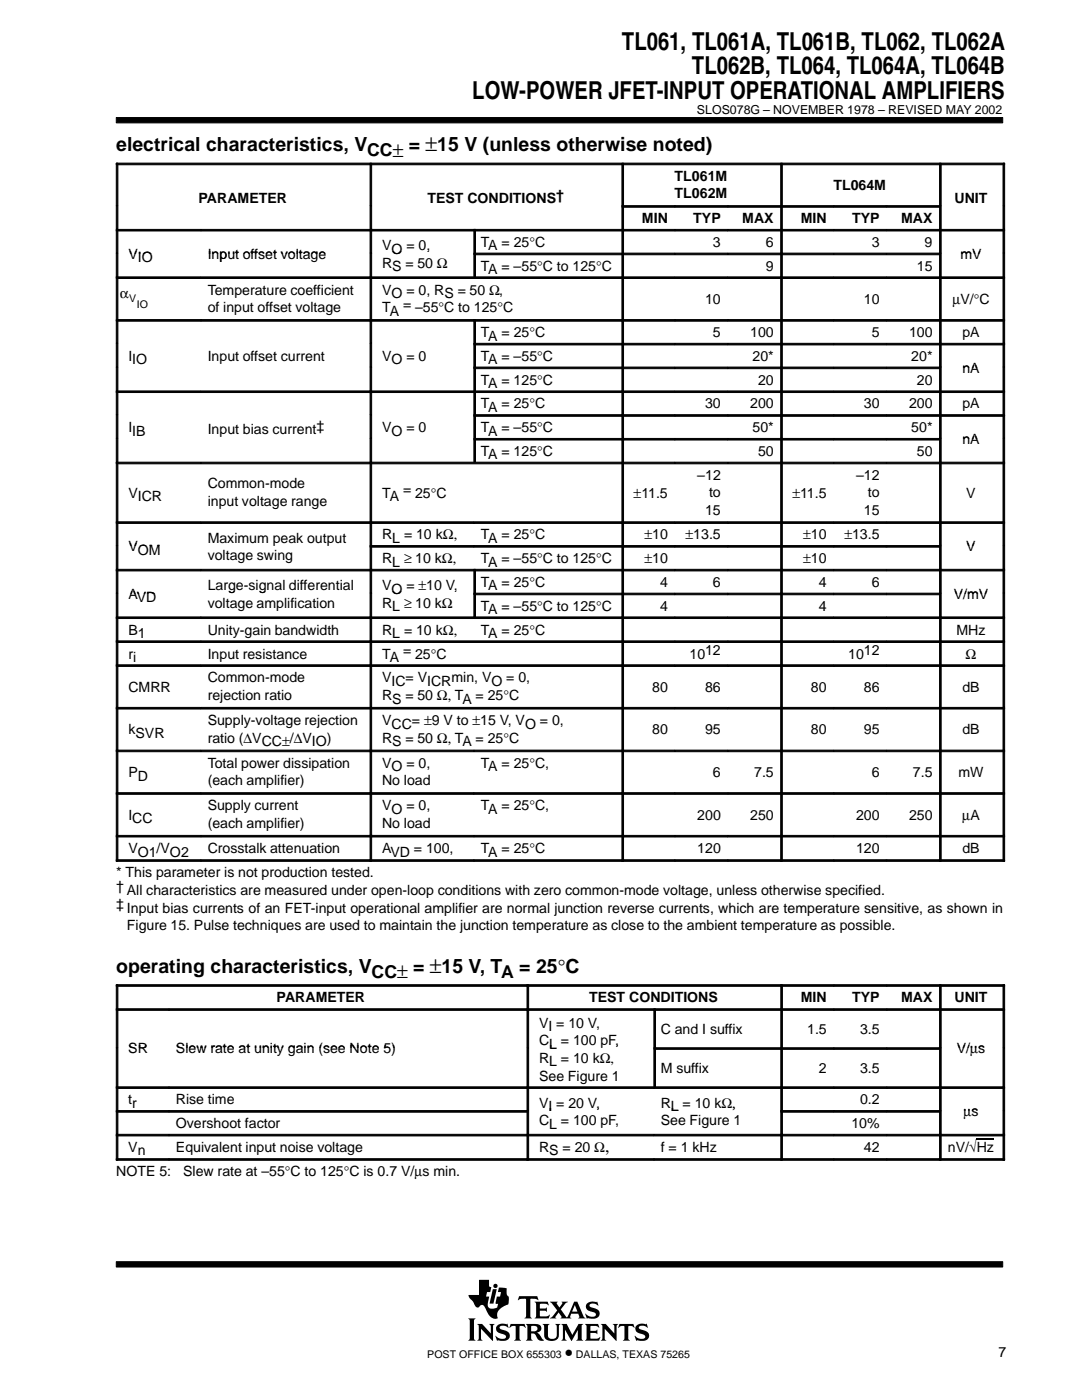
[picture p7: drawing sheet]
<svg xmlns="http://www.w3.org/2000/svg" width="216mm" height="279mm" viewBox="0 0 216 279" stroke-linecap="round" stroke-linejoin="round" font-family="sans-serif">
<g fill="#000" stroke="#000" stroke-width=".2">
<path d="M23.2 23.5h176.9v1h-176.9z" fill-rule="evenodd"/>
<path d="M23.2 251.8h176.9v1.1h-176.9z" fill-rule="evenodd"/>
</g>
<g fill="#000">
<path d="M98.3 257.3h.8l-.6 2.9h-.8z"/>
<path d="M93.4 263.1h1.5l-.3 .4v3.7l.3 .4h-1.5l.3-.4v-3.7z" fill-rule="evenodd"/>
<path d="M95.2 264.2h1l1.7 1.9v-1.5l-.3-.4h1.1l-.3 .4v3l-2.4-2.4v2l.3 .4h-1.1l.3-.6v-2.3z" fill-rule="evenodd"/>
<path d="M95.6 255.4h2v1.3l.4 .2-.2 1h-.6l-.2 .9h.6l-.3 1.2 .1 .7a.9 .9 0 0 0 1.2 .4l.6-.1 .2-.8-.5-.1 .2-1.3h.7l.2-.9h-.7l.3-1 1.5 .2v1.1l.2 .4 .2 .2v.7a.81 .81 0 0 1-.6 1 2.73 2.73 0 0 0-1.7 1.7l.1 .9h-.1a1.81 1.81 0 0 1-2.1-1.5l-.3-.6a.7 .7 0 0 0-.6-.6 .7 .7 0 0 0-.7 .5 1.12 1.12 0 0 1-1.1-1l-.7-.8-.2-.7h2.1z" fill-rule="evenodd"/>
<path d="M99.2 264.6a1.71 1.71 0 0 1 1.7-.4l.2 .1 .1-.1 .3 .8-.6-.3-.8-.1a.41 .41 0 0 0-.4 .5 .41 .41 0 0 0 .5 .3 1.29 1.29 0 0 1 1.5 1.4 1.08 1.08 0 0 1-1.2 .8l-1.1-.1-.2 .1-.4-1 .8 .5 .5 .1 .6-.1 .3-.2a.72 .72 0 0 0-.9-.7 .99 .99 0 0 1-1-.5 .99 .99 0 0 1 .1-1.1z" fill-rule="evenodd"/>
<path d="M101.9 264.2h2.8l.2 .8-.7-.4h-.4l-.1 .2v2.4l.3 .4h-1.4l.3-.4v-2.4l-.1-.2h-.5l-.7 .4z" fill-rule="evenodd"/>
<path d="M103.6 258.7h3.6l.2 .8-.4-.3-1.2 .1v3.5l.3 .3h-1.4l.2-.2 .1-.3v-3.2l-.1-.2h-.8l-.7 .3z" fill-rule="evenodd"/>
<path d="M104.9 264.2h1.9a.9 .9 0 0 1 1 .4 .9 .9 0 0 1 0 1.1l-.7 .2 .5 .4 .9 1.2a1.2 1.2 0 0 1-1.6-1l-.3-.3-.6-.1v1l.3 .5h-1.4l.3-.6v-2.3z" fill-rule="evenodd"/>
<path d="M106.7 259.8h2.6l.1 .7-.5-.3-1.2 .1v.8h1.1l.3-.2v.9l-.4-.2h-1v1l.2 .1h1.2l.5-.3h.1l-.2 .7h-2.8l.3-.5v-2.3z" fill-rule="evenodd"/>
<path d="M108.3 264.2h1.3l-.3 .4v2a.65 .65 0 0 0 .7 .6h.6l.4-.4 .1-2.1-.3-.5h1l-.3 .4v1.8a1.54 1.54 0 0 1-2.4 1l-.5-.7v-2.1z" fill-rule="evenodd"/>
<path d="M112 264.2h1.1l1.1 2.2 1.2-2.2h1l-.3 .4v2.6l.3 .4h-1.4l.3-.4v-1.8l-1.3 2.2-1.3-2.2v1.7l.4 .5h-1.1l.3-.6v-2.3z" fill-rule="evenodd"/>
<path d="M109.7 259.8h1.6l-.2 .3 .5 .8 .6-.8-.1-.3h1.2l-.4 .3-1 1.2 1.2 1.6 1.5-3.1h.6l1.2 2.9 .4 .4-1.4-.1a.22 .22 0 0 0 .2-.1 .22 .22 0 0 0 0-.3l-.2-.4h-1.4l-.2 .7 .2 .2h-2.2l.2-.3-.5-.9-.7 .9 .2 .3h-1.3l.6-.4 .9-1.2z" fill-rule="evenodd"/>
<path d="M117.1 260.2a2.08 2.08 0 0 1 1.9-.3l.2-.2 .1 .9a1.22 1.22 0 0 0-1.7-.1 .82 .82 0 0 0 .9 .6 1.06 1.06 0 0 1 1.2 1.1 1.06 1.06 0 0 1-1.2 1l-1.2-.1-.2 .1-.3-1 .8 .5 .8 .1a.46 .46 0 0 0 .5-.5 .46 .46 0 0 0-.5-.4l-.2-.1a1.11 1.11 0 0 1-1.2-1.5z" fill-rule="evenodd"/>
<path d="M116.7 264.2h2.6l.2 .8-.6-.4-1.1 .1v.9h1.1l.3-.2v.9l-.4-.3h-1v1.1l1.3 .1 .7-.4-.3 .8h-2.8l.3-.4v-2.6z" fill-rule="evenodd"/>
<path d="M119.9 264.2h1l1.7 1.9v-1.5l-.3-.4h1l-.3 .4v3l-2.3-2.4v2l.3 .4h-1.1l.3-.4v-2.6z" fill-rule="evenodd"/>
<path d="M123.6 264.2h2.8l.2 .8-.6-.4h-.5l-.1 .2v2.4l.3 .4h-1.4l.3-.4v-2.4l-.1-.2h-.5l-.7 .4z" fill-rule="evenodd"/>
<path d="M127 264.6a1.74 1.74 0 0 1 1.6-.4l.3 .1 .1-.1 .3 .8h-.1a1.2 1.2 0 0 0-1.7-.1 1.47 1.47 0 0 0 1.3 .7 1.03 1.03 0 0 1 .7 1.2 1.03 1.03 0 0 1-1.2 .8l-1.1-.1-.2 .1-.4-1 .9 .5 .9 .1a.45 .45 0 0 0 .4-.6 .45 .45 0 0 0-.6-.3l-.2-.1a1.11 1.11 0 0 1-1.2-1.4z" fill-rule="evenodd"/>
<circle cx="98.9" cy="256.6" r=".43"/>
</g>
<g fill="#fff">
<path d="M114.7 260.4l.5 1.4h-1z"/>
<path d="M106 264.7l.6-.1a.56 .56 0 0 1 .6 .5 .56 .56 0 0 1-.6 .6h-.6z" fill-rule="evenodd"/>
</g>
<g fill="#000" stroke="#000" stroke-width=".2">
<path d="M23.2 32.6h.3v8.4h-.3z" fill-rule="evenodd"/>
<path d="M23.2 32.6h50.6v.3h-50.6z" fill-rule="evenodd"/>
<path d="M73.8 32.6h.4v8.4h-.4z" fill-rule="evenodd"/>
<path d="M73.8 32.6h50.3v.3h-50.3z" fill-rule="evenodd"/>
<path d="M124.1 32.6h.3v8.4h-.3z" fill-rule="evenodd"/>
<path d="M124.1 32.6h31.7v.3h-31.7z" fill-rule="evenodd"/>
<path d="M155.8 32.6h.3v8.4h-.3z" fill-rule="evenodd"/>
<path d="M155.8 32.6h31.7v.3h-31.7z" fill-rule="evenodd"/>
<path d="M187.5 32.6h.3v8.4h-.3z" fill-rule="evenodd"/>
<path d="M187.5 32.6h13v.3h-13z" fill-rule="evenodd"/>
<path d="M200.1 32.6h.4v8.4h-.4z" fill-rule="evenodd"/>
<path d="M23.2 41h.3v4.8h-.3z" fill-rule="evenodd"/>
<path d="M23.2 45.8h.3v4.7h-.3z" fill-rule="evenodd"/>
<path d="M23.2 45.8h16.9v.3h-16.9z" fill-rule="evenodd"/>
<path d="M23.2 50.5h.3v4.7h-.3z" fill-rule="evenodd"/>
<path d="M23.2 55.3h.3v8.5h-.3z" fill-rule="evenodd"/>
<path d="M23.2 55.3h16.9v.3h-16.9z" fill-rule="evenodd"/>
<path d="M40.1 45.8h33.7v.3h-33.7z" fill-rule="evenodd"/>
<path d="M40.1 55.3h33.7v.3h-33.7z" fill-rule="evenodd"/>
<path d="M73.8 41h.4v4.8h-.4z" fill-rule="evenodd"/>
<path d="M73.8 45.8h.4v4.7h-.4z" fill-rule="evenodd"/>
<path d="M73.8 45.8h20.7v.3h-20.7z" fill-rule="evenodd"/>
<path d="M73.8 50.5h.4v4.7h-.4z" fill-rule="evenodd"/>
<path d="M73.8 55.3h.4v8.5h-.4z" fill-rule="evenodd"/>
<path d="M73.8 55.3h50.3v.3h-50.3z" fill-rule="evenodd"/>
<path d="M94.6 45.8h.3v4.7h-.3z" fill-rule="evenodd"/>
<path d="M94.6 45.8h29.5v.3h-29.5z" fill-rule="evenodd"/>
<path d="M94.6 50.5h.3v4.7h-.3z" fill-rule="evenodd"/>
<path d="M94.6 50.5h29.5v.3h-29.5z" fill-rule="evenodd"/>
<path d="M124.1 41h.3v4.8h-.3z" fill-rule="evenodd"/>
<path d="M124.1 41h10.5v.4h-10.5z" fill-rule="evenodd"/>
<path d="M124.1 45.8h.3v4.7h-.3z" fill-rule="evenodd"/>
<path d="M124.1 45.8h10.5v.3h-10.5z" fill-rule="evenodd"/>
<path d="M124.1 50.5h.3v4.7h-.3z" fill-rule="evenodd"/>
<path d="M124.1 50.5h10.5v.3h-10.5z" fill-rule="evenodd"/>
<path d="M124.1 55.3h.3v8.5h-.3z" fill-rule="evenodd"/>
<path d="M124.1 55.3h10.5v.3h-10.5z" fill-rule="evenodd"/>
<path d="M134.7 41h10.5v.4h-10.5z" fill-rule="evenodd"/>
<path d="M134.7 45.8h10.5v.3h-10.5z" fill-rule="evenodd"/>
<path d="M134.7 50.5h10.5v.3h-10.5z" fill-rule="evenodd"/>
<path d="M134.7 55.3h10.5v.3h-10.5z" fill-rule="evenodd"/>
<path d="M145.2 41h10.6v.4h-10.6z" fill-rule="evenodd"/>
<path d="M145.2 45.8h10.6v.3h-10.6z" fill-rule="evenodd"/>
<path d="M145.2 50.5h10.6v.3h-10.6z" fill-rule="evenodd"/>
<path d="M145.2 55.3h10.6v.3h-10.6z" fill-rule="evenodd"/>
<path d="M155.8 41h.3v4.8h-.3z" fill-rule="evenodd"/>
<path d="M155.8 41h10.5v.4h-10.5z" fill-rule="evenodd"/>
<path d="M155.8 45.8h.3v4.7h-.3z" fill-rule="evenodd"/>
<path d="M155.8 45.8h10.5v.3h-10.5z" fill-rule="evenodd"/>
<path d="M155.8 50.5h.3v4.7h-.3z" fill-rule="evenodd"/>
<path d="M155.8 50.5h10.5v.3h-10.5z" fill-rule="evenodd"/>
<path d="M155.8 55.3h.3v8.5h-.3z" fill-rule="evenodd"/>
<path d="M155.8 55.3h10.5v.3h-10.5z" fill-rule="evenodd"/>
<path d="M166.3 41h10.6v.4h-10.6z" fill-rule="evenodd"/>
<path d="M166.3 45.8h10.6v.3h-10.6z" fill-rule="evenodd"/>
<path d="M166.3 50.5h10.6v.3h-10.6z" fill-rule="evenodd"/>
<path d="M166.3 55.3h10.6v.3h-10.6z" fill-rule="evenodd"/>
<path d="M176.9 41h10.6v.4h-10.6z" fill-rule="evenodd"/>
<path d="M176.9 45.8h10.6v.3h-10.6z" fill-rule="evenodd"/>
<path d="M176.9 50.5h10.6v.3h-10.6z" fill-rule="evenodd"/>
<path d="M176.9 55.3h10.6v.3h-10.6z" fill-rule="evenodd"/>
<path d="M187.5 41h.3v4.8h-.3z" fill-rule="evenodd"/>
<path d="M187.5 45.8h.3v4.7h-.3z" fill-rule="evenodd"/>
<path d="M187.5 45.8h13v.3h-13z" fill-rule="evenodd"/>
<path d="M187.5 50.5h.3v4.7h-.3z" fill-rule="evenodd"/>
<path d="M187.5 55.3h.3v8.5h-.3z" fill-rule="evenodd"/>
<path d="M187.5 55.3h13v.3h-13z" fill-rule="evenodd"/>
<path d="M200.1 41h.4v4.8h-.4z" fill-rule="evenodd"/>
<path d="M200.1 45.8h.4v4.7h-.4z" fill-rule="evenodd"/>
<path d="M200.1 50.5h.4v4.7h-.4z" fill-rule="evenodd"/>
<path d="M200.1 55.3h.4v8.5h-.4z" fill-rule="evenodd"/>
<path d="M23.2 63.8h.3v4.7h-.3z" fill-rule="evenodd"/>
<path d="M23.2 63.8h16.9v.3h-16.9z" fill-rule="evenodd"/>
<path d="M23.2 68.5h.3v4.7h-.3z" fill-rule="evenodd"/>
<path d="M23.2 73.3h.3v4.7h-.3z" fill-rule="evenodd"/>
<path d="M23.2 78h.3v4.7h-.3z" fill-rule="evenodd"/>
<path d="M23.2 78h16.9v.3h-16.9z" fill-rule="evenodd"/>
<path d="M40.1 63.8h33.7v.3h-33.7z" fill-rule="evenodd"/>
<path d="M40.1 78h33.7v.3h-33.7z" fill-rule="evenodd"/>
<path d="M73.8 63.8h.4v4.7h-.4z" fill-rule="evenodd"/>
<path d="M73.8 63.8h20.7v.3h-20.7z" fill-rule="evenodd"/>
<path d="M73.8 68.5h.4v4.7h-.4z" fill-rule="evenodd"/>
<path d="M73.8 73.3h.4v4.7h-.4z" fill-rule="evenodd"/>
<path d="M73.8 78h.4v4.7h-.4z" fill-rule="evenodd"/>
<path d="M73.8 78h20.7v.3h-20.7z" fill-rule="evenodd"/>
<path d="M94.6 63.8h.3v4.7h-.3z" fill-rule="evenodd"/>
<path d="M94.6 63.8h29.5v.3h-29.5z" fill-rule="evenodd"/>
<path d="M94.6 68.5h.3v4.7h-.3z" fill-rule="evenodd"/>
<path d="M94.6 68.5h29.5v.3h-29.5z" fill-rule="evenodd"/>
<path d="M94.6 73.3h.3v4.7h-.3z" fill-rule="evenodd"/>
<path d="M94.6 73.3h29.5v.3h-29.5z" fill-rule="evenodd"/>
<path d="M94.6 78h.3v4.7h-.3z" fill-rule="evenodd"/>
<path d="M94.6 78h29.5v.3h-29.5z" fill-rule="evenodd"/>
<path d="M124.1 63.8h.3v4.7h-.3z" fill-rule="evenodd"/>
<path d="M124.1 63.8h10.5v.3h-10.5z" fill-rule="evenodd"/>
<path d="M124.1 68.5h.3v4.7h-.3z" fill-rule="evenodd"/>
<path d="M124.1 68.5h10.5v.3h-10.5z" fill-rule="evenodd"/>
<path d="M124.1 73.3h.3v4.7h-.3z" fill-rule="evenodd"/>
<path d="M124.1 73.3h10.5v.3h-10.5z" fill-rule="evenodd"/>
<path d="M124.1 78h.3v4.7h-.3z" fill-rule="evenodd"/>
<path d="M124.1 78h10.5v.3h-10.5z" fill-rule="evenodd"/>
<path d="M134.7 63.8h10.5v.3h-10.5z" fill-rule="evenodd"/>
<path d="M134.7 68.5h10.5v.3h-10.5z" fill-rule="evenodd"/>
<path d="M134.7 73.3h10.5v.3h-10.5z" fill-rule="evenodd"/>
<path d="M134.7 78h10.5v.3h-10.5z" fill-rule="evenodd"/>
<path d="M145.2 63.8h10.6v.3h-10.6z" fill-rule="evenodd"/>
<path d="M145.2 68.5h10.6v.3h-10.6z" fill-rule="evenodd"/>
<path d="M145.2 73.3h10.6v.3h-10.6z" fill-rule="evenodd"/>
<path d="M145.2 78h10.6v.3h-10.6z" fill-rule="evenodd"/>
<path d="M155.8 63.8h.3v4.7h-.3z" fill-rule="evenodd"/>
<path d="M155.8 63.8h10.5v.3h-10.5z" fill-rule="evenodd"/>
<path d="M155.8 68.5h.3v4.7h-.3z" fill-rule="evenodd"/>
<path d="M155.8 68.5h10.5v.3h-10.5z" fill-rule="evenodd"/>
<path d="M155.8 73.3h.3v4.7h-.3z" fill-rule="evenodd"/>
<path d="M155.8 73.3h10.5v.3h-10.5z" fill-rule="evenodd"/>
<path d="M155.8 78h.3v4.7h-.3z" fill-rule="evenodd"/>
<path d="M155.8 78h10.5v.3h-10.5z" fill-rule="evenodd"/>
<path d="M166.3 63.8h10.6v.3h-10.6z" fill-rule="evenodd"/>
<path d="M166.3 68.5h10.6v.3h-10.6z" fill-rule="evenodd"/>
<path d="M166.3 73.3h10.6v.3h-10.6z" fill-rule="evenodd"/>
<path d="M166.3 78h10.6v.3h-10.6z" fill-rule="evenodd"/>
<path d="M176.9 63.8h10.6v.3h-10.6z" fill-rule="evenodd"/>
<path d="M176.9 68.5h10.6v.3h-10.6z" fill-rule="evenodd"/>
<path d="M176.9 73.3h10.6v.3h-10.6z" fill-rule="evenodd"/>
<path d="M176.9 78h10.6v.3h-10.6z" fill-rule="evenodd"/>
<path d="M187.5 63.8h.3v4.7h-.3z" fill-rule="evenodd"/>
<path d="M187.5 63.8h13v.3h-13z" fill-rule="evenodd"/>
<path d="M187.5 68.5h.3v4.7h-.3z" fill-rule="evenodd"/>
<path d="M187.5 68.5h13v.3h-13z" fill-rule="evenodd"/>
<path d="M187.5 73.3h.3v4.7h-.3z" fill-rule="evenodd"/>
<path d="M187.5 78h.3v4.7h-.3z" fill-rule="evenodd"/>
<path d="M187.5 78h13v.3h-13z" fill-rule="evenodd"/>
<path d="M200.1 63.8h.4v4.7h-.4z" fill-rule="evenodd"/>
<path d="M200.1 68.5h.4v4.7h-.4z" fill-rule="evenodd"/>
<path d="M200.1 73.3h.4v4.7h-.4z" fill-rule="evenodd"/>
<path d="M200.1 78h.4v4.7h-.4z" fill-rule="evenodd"/>
<path d="M23.2 82.8h.3v4.7h-.3z" fill-rule="evenodd"/>
<path d="M23.2 87.5h.3v4.7h-.3z" fill-rule="evenodd"/>
<path d="M23.2 92.2h.3v11.9h-.3z" fill-rule="evenodd"/>
<path d="M23.2 92.2h16.9v.4h-16.9z" fill-rule="evenodd"/>
<path d="M40.1 92.2h33.7v.4h-33.7z" fill-rule="evenodd"/>
<path d="M73.8 82.8h.4v4.7h-.4z" fill-rule="evenodd"/>
<path d="M73.8 87.5h.4v4.7h-.4z" fill-rule="evenodd"/>
<path d="M73.8 92.2h.4v11.9h-.4z" fill-rule="evenodd"/>
<path d="M73.8 92.2h50.3v.4h-50.3z" fill-rule="evenodd"/>
<path d="M94.6 82.8h.3v4.7h-.3z" fill-rule="evenodd"/>
<path d="M94.6 82.8h29.5v.3h-29.5z" fill-rule="evenodd"/>
<path d="M94.6 87.5h.3v4.7h-.3z" fill-rule="evenodd"/>
<path d="M94.6 87.5h29.5v.3h-29.5z" fill-rule="evenodd"/>
<path d="M124.1 82.8h.3v4.7h-.3z" fill-rule="evenodd"/>
<path d="M124.1 82.8h10.5v.3h-10.5z" fill-rule="evenodd"/>
<path d="M124.1 87.5h.3v4.7h-.3z" fill-rule="evenodd"/>
<path d="M124.1 87.5h10.5v.3h-10.5z" fill-rule="evenodd"/>
<path d="M124.1 92.2h.3v11.9h-.3z" fill-rule="evenodd"/>
<path d="M124.1 92.2h10.5v.4h-10.5z" fill-rule="evenodd"/>
<path d="M134.7 82.8h10.5v.3h-10.5z" fill-rule="evenodd"/>
<path d="M134.7 87.5h10.5v.3h-10.5z" fill-rule="evenodd"/>
<path d="M134.7 92.2h10.5v.4h-10.5z" fill-rule="evenodd"/>
<path d="M145.2 82.8h10.6v.3h-10.6z" fill-rule="evenodd"/>
<path d="M145.2 87.5h10.6v.3h-10.6z" fill-rule="evenodd"/>
<path d="M145.2 92.2h10.6v.4h-10.6z" fill-rule="evenodd"/>
<path d="M155.8 82.8h.3v4.7h-.3z" fill-rule="evenodd"/>
<path d="M155.8 82.8h10.5v.3h-10.5z" fill-rule="evenodd"/>
<path d="M155.8 87.5h.3v4.7h-.3z" fill-rule="evenodd"/>
<path d="M155.8 87.5h10.5v.3h-10.5z" fill-rule="evenodd"/>
<path d="M155.8 92.2h.3v11.9h-.3z" fill-rule="evenodd"/>
<path d="M155.8 92.2h10.5v.4h-10.5z" fill-rule="evenodd"/>
<path d="M166.3 82.8h10.6v.3h-10.6z" fill-rule="evenodd"/>
<path d="M166.3 87.5h10.6v.3h-10.6z" fill-rule="evenodd"/>
<path d="M166.3 92.2h10.6v.4h-10.6z" fill-rule="evenodd"/>
<path d="M176.9 82.8h10.6v.3h-10.6z" fill-rule="evenodd"/>
<path d="M176.9 87.5h10.6v.3h-10.6z" fill-rule="evenodd"/>
<path d="M176.9 92.2h10.6v.4h-10.6z" fill-rule="evenodd"/>
<path d="M187.5 82.8h.3v4.7h-.3z" fill-rule="evenodd"/>
<path d="M187.5 82.8h13v.3h-13z" fill-rule="evenodd"/>
<path d="M187.5 87.5h.3v4.7h-.3z" fill-rule="evenodd"/>
<path d="M187.5 92.2h.3v11.9h-.3z" fill-rule="evenodd"/>
<path d="M187.5 92.2h13v.4h-13z" fill-rule="evenodd"/>
<path d="M200.1 82.8h.4v4.7h-.4z" fill-rule="evenodd"/>
<path d="M200.1 87.5h.4v4.7h-.4z" fill-rule="evenodd"/>
<path d="M200.1 92.2h.4v11.9h-.4z" fill-rule="evenodd"/>
<path d="M23.2 104.1h.3v4.8h-.3z" fill-rule="evenodd"/>
<path d="M23.2 104.1h16.9v.4h-16.9z" fill-rule="evenodd"/>
<path d="M23.2 108.9h.3v4.7h-.3z" fill-rule="evenodd"/>
<path d="M23.2 113.6h.3v4.8h-.3z" fill-rule="evenodd"/>
<path d="M23.2 113.6h16.9v.3h-16.9z" fill-rule="evenodd"/>
<path d="M23.2 118.4h.3v4.7h-.3z" fill-rule="evenodd"/>
<path d="M40.1 104.1h33.7v.4h-33.7z" fill-rule="evenodd"/>
<path d="M40.1 113.6h33.7v.3h-33.7z" fill-rule="evenodd"/>
<path d="M73.8 104.1h.4v4.8h-.4z" fill-rule="evenodd"/>
<path d="M73.8 104.1h20.7v.4h-20.7z" fill-rule="evenodd"/>
<path d="M73.8 108.9h.4v4.7h-.4z" fill-rule="evenodd"/>
<path d="M73.8 108.9h20.7v.3h-20.7z" fill-rule="evenodd"/>
<path d="M73.8 113.6h.4v4.8h-.4z" fill-rule="evenodd"/>
<path d="M73.8 113.6h20.7v.3h-20.7z" fill-rule="evenodd"/>
<path d="M73.8 118.4h.4v4.7h-.4z" fill-rule="evenodd"/>
<path d="M94.6 104.1h29.5v.4h-29.5z" fill-rule="evenodd"/>
<path d="M94.6 108.9h29.5v.3h-29.5z" fill-rule="evenodd"/>
<path d="M94.6 113.6h.3v4.8h-.3z" fill-rule="evenodd"/>
<path d="M94.6 113.6h29.5v.3h-29.5z" fill-rule="evenodd"/>
<path d="M94.6 118.4h.3v4.7h-.3z" fill-rule="evenodd"/>
<path d="M94.6 118.4h29.5v.3h-29.5z" fill-rule="evenodd"/>
<path d="M124.1 104.1h.3v4.8h-.3z" fill-rule="evenodd"/>
<path d="M124.1 104.1h10.5v.4h-10.5z" fill-rule="evenodd"/>
<path d="M124.1 108.9h.3v4.7h-.3z" fill-rule="evenodd"/>
<path d="M124.1 108.9h10.5v.3h-10.5z" fill-rule="evenodd"/>
<path d="M124.1 113.6h.3v4.8h-.3z" fill-rule="evenodd"/>
<path d="M124.1 113.6h10.5v.3h-10.5z" fill-rule="evenodd"/>
<path d="M124.1 118.4h.3v4.7h-.3z" fill-rule="evenodd"/>
<path d="M124.1 118.4h10.5v.3h-10.5z" fill-rule="evenodd"/>
<path d="M134.7 104.1h10.5v.4h-10.5z" fill-rule="evenodd"/>
<path d="M134.7 108.9h10.5v.3h-10.5z" fill-rule="evenodd"/>
<path d="M134.7 113.6h10.5v.3h-10.5z" fill-rule="evenodd"/>
<path d="M134.7 118.4h10.5v.3h-10.5z" fill-rule="evenodd"/>
<path d="M145.2 104.1h10.6v.4h-10.6z" fill-rule="evenodd"/>
<path d="M145.2 108.9h10.6v.3h-10.6z" fill-rule="evenodd"/>
<path d="M145.2 113.6h10.6v.3h-10.6z" fill-rule="evenodd"/>
<path d="M145.2 118.4h10.6v.3h-10.6z" fill-rule="evenodd"/>
<path d="M155.8 104.1h.3v4.8h-.3z" fill-rule="evenodd"/>
<path d="M155.8 104.1h10.5v.4h-10.5z" fill-rule="evenodd"/>
<path d="M155.8 108.9h.3v4.7h-.3z" fill-rule="evenodd"/>
<path d="M155.8 108.9h10.5v.3h-10.5z" fill-rule="evenodd"/>
<path d="M155.8 113.6h.3v4.8h-.3z" fill-rule="evenodd"/>
<path d="M155.8 113.6h10.5v.3h-10.5z" fill-rule="evenodd"/>
<path d="M155.8 118.4h.3v4.7h-.3z" fill-rule="evenodd"/>
<path d="M155.8 118.4h10.5v.3h-10.5z" fill-rule="evenodd"/>
<path d="M166.3 104.1h10.6v.4h-10.6z" fill-rule="evenodd"/>
<path d="M166.3 108.9h10.6v.3h-10.6z" fill-rule="evenodd"/>
<path d="M166.3 113.6h10.6v.3h-10.6z" fill-rule="evenodd"/>
<path d="M166.3 118.4h10.6v.3h-10.6z" fill-rule="evenodd"/>
<path d="M176.9 104.1h10.6v.4h-10.6z" fill-rule="evenodd"/>
<path d="M176.9 108.9h10.6v.3h-10.6z" fill-rule="evenodd"/>
<path d="M176.9 113.6h10.6v.3h-10.6z" fill-rule="evenodd"/>
<path d="M176.9 118.4h10.6v.3h-10.6z" fill-rule="evenodd"/>
<path d="M187.5 104.1h.3v4.8h-.3z" fill-rule="evenodd"/>
<path d="M187.5 104.1h13v.4h-13z" fill-rule="evenodd"/>
<path d="M187.5 108.9h.3v4.7h-.3z" fill-rule="evenodd"/>
<path d="M187.5 113.6h.3v4.8h-.3z" fill-rule="evenodd"/>
<path d="M187.5 113.6h13v.3h-13z" fill-rule="evenodd"/>
<path d="M187.5 118.4h.3v4.7h-.3z" fill-rule="evenodd"/>
<path d="M200.1 104.1h.4v4.8h-.4z" fill-rule="evenodd"/>
<path d="M200.1 108.9h.4v4.7h-.4z" fill-rule="evenodd"/>
<path d="M200.1 113.6h.4v4.8h-.4z" fill-rule="evenodd"/>
<path d="M200.1 118.4h.4v4.7h-.4z" fill-rule="evenodd"/>
<path d="M23.2 123.1h.3v4.8h-.3z" fill-rule="evenodd"/>
<path d="M23.2 123.1h16.9v.3h-16.9z" fill-rule="evenodd"/>
<path d="M23.2 127.9h.3v4.8h-.3z" fill-rule="evenodd"/>
<path d="M23.2 127.9h16.9v.3h-16.9z" fill-rule="evenodd"/>
<path d="M23.2 132.7h.3v8.5h-.3z" fill-rule="evenodd"/>
<path d="M23.2 132.7h16.9v.3h-16.9z" fill-rule="evenodd"/>
<path d="M40.1 123.1h33.7v.3h-33.7z" fill-rule="evenodd"/>
<path d="M40.1 127.9h33.7v.3h-33.7z" fill-rule="evenodd"/>
<path d="M40.1 132.7h33.7v.3h-33.7z" fill-rule="evenodd"/>
<path d="M73.8 123.1h.4v4.8h-.4z" fill-rule="evenodd"/>
<path d="M73.8 123.1h20.7v.3h-20.7z" fill-rule="evenodd"/>
<path d="M73.8 127.9h.4v4.8h-.4z" fill-rule="evenodd"/>
<path d="M73.8 127.9h50.3v.3h-50.3z" fill-rule="evenodd"/>
<path d="M73.8 132.7h.4v8.5h-.4z" fill-rule="evenodd"/>
<path d="M73.8 132.7h50.3v.3h-50.3z" fill-rule="evenodd"/>
<path d="M94.6 123.1h29.5v.3h-29.5z" fill-rule="evenodd"/>
<path d="M124.1 123.1h.3v4.8h-.3z" fill-rule="evenodd"/>
<path d="M124.1 123.1h10.5v.3h-10.5z" fill-rule="evenodd"/>
<path d="M124.1 127.9h.3v4.8h-.3z" fill-rule="evenodd"/>
<path d="M124.1 127.9h10.5v.3h-10.5z" fill-rule="evenodd"/>
<path d="M124.1 132.7h.3v8.5h-.3z" fill-rule="evenodd"/>
<path d="M124.1 132.7h10.5v.3h-10.5z" fill-rule="evenodd"/>
<path d="M134.7 123.1h10.5v.3h-10.5z" fill-rule="evenodd"/>
<path d="M134.7 127.9h10.5v.3h-10.5z" fill-rule="evenodd"/>
<path d="M134.7 132.7h10.5v.3h-10.5z" fill-rule="evenodd"/>
<path d="M145.2 123.1h10.6v.3h-10.6z" fill-rule="evenodd"/>
<path d="M145.2 127.9h10.6v.3h-10.6z" fill-rule="evenodd"/>
<path d="M145.2 132.7h10.6v.3h-10.6z" fill-rule="evenodd"/>
<path d="M155.8 123.1h.3v4.8h-.3z" fill-rule="evenodd"/>
<path d="M155.8 123.1h10.5v.3h-10.5z" fill-rule="evenodd"/>
<path d="M155.8 127.9h.3v4.8h-.3z" fill-rule="evenodd"/>
<path d="M155.8 127.9h10.5v.3h-10.5z" fill-rule="evenodd"/>
<path d="M155.8 132.7h.3v8.5h-.3z" fill-rule="evenodd"/>
<path d="M155.8 132.7h10.5v.3h-10.5z" fill-rule="evenodd"/>
<path d="M166.3 123.1h10.6v.3h-10.6z" fill-rule="evenodd"/>
<path d="M166.3 127.9h10.6v.3h-10.6z" fill-rule="evenodd"/>
<path d="M166.3 132.7h10.6v.3h-10.6z" fill-rule="evenodd"/>
<path d="M176.9 123.1h10.6v.3h-10.6z" fill-rule="evenodd"/>
<path d="M176.9 127.9h10.6v.3h-10.6z" fill-rule="evenodd"/>
<path d="M176.9 132.7h10.6v.3h-10.6z" fill-rule="evenodd"/>
<path d="M187.5 123.1h.3v4.8h-.3z" fill-rule="evenodd"/>
<path d="M187.5 123.1h13v.3h-13z" fill-rule="evenodd"/>
<path d="M187.5 127.9h.3v4.8h-.3z" fill-rule="evenodd"/>
<path d="M187.5 127.9h13v.3h-13z" fill-rule="evenodd"/>
<path d="M187.5 132.7h.3v8.5h-.3z" fill-rule="evenodd"/>
<path d="M187.5 132.7h13v.3h-13z" fill-rule="evenodd"/>
<path d="M200.1 123.1h.4v4.8h-.4z" fill-rule="evenodd"/>
<path d="M200.1 127.9h.4v4.8h-.4z" fill-rule="evenodd"/>
<path d="M200.1 132.7h.4v8.5h-.4z" fill-rule="evenodd"/>
<path d="M23.2 141.2h.3v8.5h-.3z" fill-rule="evenodd"/>
<path d="M23.2 141.2h16.9v.3h-16.9z" fill-rule="evenodd"/>
<path d="M23.2 149.7h.3v8.5h-.3z" fill-rule="evenodd"/>
<path d="M23.2 149.7h16.9v.3h-16.9z" fill-rule="evenodd"/>
<path d="M23.2 158.2h.3v8.5h-.3z" fill-rule="evenodd"/>
<path d="M23.2 158.2h16.9v.3h-16.9z" fill-rule="evenodd"/>
<path d="M40.1 141.2h33.7v.3h-33.7z" fill-rule="evenodd"/>
<path d="M40.1 149.7h33.7v.3h-33.7z" fill-rule="evenodd"/>
<path d="M40.1 158.2h33.7v.3h-33.7z" fill-rule="evenodd"/>
<path d="M73.8 141.2h.4v8.5h-.4z" fill-rule="evenodd"/>
<path d="M73.8 141.2h50.3v.3h-50.3z" fill-rule="evenodd"/>
<path d="M73.8 149.7h.4v8.5h-.4z" fill-rule="evenodd"/>
<path d="M73.8 149.7h20.7v.3h-20.7z" fill-rule="evenodd"/>
<path d="M73.8 158.2h.4v8.5h-.4z" fill-rule="evenodd"/>
<path d="M73.8 158.2h20.7v.3h-20.7z" fill-rule="evenodd"/>
<path d="M94.6 149.7h29.5v.3h-29.5z" fill-rule="evenodd"/>
<path d="M94.6 158.2h29.5v.3h-29.5z" fill-rule="evenodd"/>
<path d="M124.1 141.2h.3v8.5h-.3z" fill-rule="evenodd"/>
<path d="M124.1 141.2h10.5v.3h-10.5z" fill-rule="evenodd"/>
<path d="M124.1 149.7h.3v8.5h-.3z" fill-rule="evenodd"/>
<path d="M124.1 149.7h10.5v.3h-10.5z" fill-rule="evenodd"/>
<path d="M124.1 158.2h.3v8.5h-.3z" fill-rule="evenodd"/>
<path d="M124.1 158.2h10.5v.3h-10.5z" fill-rule="evenodd"/>
<path d="M134.7 141.2h10.5v.3h-10.5z" fill-rule="evenodd"/>
<path d="M134.7 149.7h10.5v.3h-10.5z" fill-rule="evenodd"/>
<path d="M134.7 158.2h10.5v.3h-10.5z" fill-rule="evenodd"/>
<path d="M145.2 141.2h10.6v.3h-10.6z" fill-rule="evenodd"/>
<path d="M145.2 149.7h10.6v.3h-10.6z" fill-rule="evenodd"/>
<path d="M145.2 158.2h10.6v.3h-10.6z" fill-rule="evenodd"/>
<path d="M155.8 141.2h.3v8.5h-.3z" fill-rule="evenodd"/>
<path d="M155.8 141.2h10.5v.3h-10.5z" fill-rule="evenodd"/>
<path d="M155.8 149.7h.3v8.5h-.3z" fill-rule="evenodd"/>
<path d="M155.8 149.7h10.5v.3h-10.5z" fill-rule="evenodd"/>
<path d="M155.8 158.2h.3v8.5h-.3z" fill-rule="evenodd"/>
<path d="M155.8 158.2h10.5v.3h-10.5z" fill-rule="evenodd"/>
<path d="M166.3 141.2h10.6v.3h-10.6z" fill-rule="evenodd"/>
<path d="M166.3 149.7h10.6v.3h-10.6z" fill-rule="evenodd"/>
<path d="M166.3 158.2h10.6v.3h-10.6z" fill-rule="evenodd"/>
<path d="M176.9 141.2h10.6v.3h-10.6z" fill-rule="evenodd"/>
<path d="M176.9 149.7h10.6v.3h-10.6z" fill-rule="evenodd"/>
<path d="M176.9 158.2h10.6v.3h-10.6z" fill-rule="evenodd"/>
<path d="M187.5 141.2h.3v8.5h-.3z" fill-rule="evenodd"/>
<path d="M187.5 141.2h13v.3h-13z" fill-rule="evenodd"/>
<path d="M187.5 149.7h.3v8.5h-.3z" fill-rule="evenodd"/>
<path d="M187.5 149.7h13v.3h-13z" fill-rule="evenodd"/>
<path d="M187.5 158.2h.3v8.5h-.3z" fill-rule="evenodd"/>
<path d="M187.5 158.2h13v.3h-13z" fill-rule="evenodd"/>
<path d="M200.1 141.2h.4v8.5h-.4z" fill-rule="evenodd"/>
<path d="M200.1 149.7h.4v8.5h-.4z" fill-rule="evenodd"/>
<path d="M200.1 158.2h.4v8.5h-.4z" fill-rule="evenodd"/>
<path d="M23.2 166.7h.3v5.2h-.3z" fill-rule="evenodd"/>
<path d="M23.2 166.7h16.9v.3h-16.9z" fill-rule="evenodd"/>
<path d="M23.2 171.6h16.9v.3h-16.9z" fill-rule="evenodd"/>
<path d="M40.1 166.7h33.7v.3h-33.7z" fill-rule="evenodd"/>
<path d="M40.1 171.6h33.7v.3h-33.7z" fill-rule="evenodd"/>
<path d="M73.8 166.7h.4v5.2h-.4z" fill-rule="evenodd"/>
<path d="M73.8 166.7h20.7v.3h-20.7z" fill-rule="evenodd"/>
<path d="M73.8 171.6h20.7v.3h-20.7z" fill-rule="evenodd"/>
<path d="M94.6 166.7h29.5v.3h-29.5z" fill-rule="evenodd"/>
<path d="M94.6 171.6h29.5v.3h-29.5z" fill-rule="evenodd"/>
<path d="M124.1 166.7h.3v5.2h-.3z" fill-rule="evenodd"/>
<path d="M124.1 166.7h10.5v.3h-10.5z" fill-rule="evenodd"/>
<path d="M124.1 171.6h10.5v.3h-10.5z" fill-rule="evenodd"/>
<path d="M134.7 166.7h10.5v.3h-10.5z" fill-rule="evenodd"/>
<path d="M134.7 171.6h10.5v.3h-10.5z" fill-rule="evenodd"/>
<path d="M145.2 166.7h10.6v.3h-10.6z" fill-rule="evenodd"/>
<path d="M145.2 171.6h10.6v.3h-10.6z" fill-rule="evenodd"/>
<path d="M155.8 166.7h.3v5.2h-.3z" fill-rule="evenodd"/>
<path d="M155.8 166.7h10.5v.3h-10.5z" fill-rule="evenodd"/>
<path d="M155.8 171.6h10.5v.3h-10.5z" fill-rule="evenodd"/>
<path d="M166.3 166.7h10.6v.3h-10.6z" fill-rule="evenodd"/>
<path d="M166.3 171.6h10.6v.3h-10.6z" fill-rule="evenodd"/>
<path d="M176.9 166.7h10.6v.3h-10.6z" fill-rule="evenodd"/>
<path d="M176.9 171.6h10.6v.3h-10.6z" fill-rule="evenodd"/>
<path d="M187.5 166.7h.3v5.2h-.3z" fill-rule="evenodd"/>
<path d="M187.5 166.7h13v.3h-13z" fill-rule="evenodd"/>
<path d="M187.5 171.6h13v.3h-13z" fill-rule="evenodd"/>
<path d="M200.1 166.7h.4v5.2h-.4z" fill-rule="evenodd"/>
<path d="M23.2 196.5h.3v4.8h-.3z" fill-rule="evenodd"/>
<path d="M23.2 196.5h81.9v.3h-81.9z" fill-rule="evenodd"/>
<path d="M105.2 196.5h.3v4.8h-.3z" fill-rule="evenodd"/>
<path d="M105.2 196.5h50.6v.3h-50.6z" fill-rule="evenodd"/>
<path d="M155.8 196.5h.3v4.8h-.3z" fill-rule="evenodd"/>
<path d="M155.8 196.5h10.5v.3h-10.5z" fill-rule="evenodd"/>
<path d="M166.4 196.5h10.5v.3h-10.5z" fill-rule="evenodd"/>
<path d="M176.9 196.5h10.6v.3h-10.6z" fill-rule="evenodd"/>
<path d="M187.5 196.5h.3v4.8h-.3z" fill-rule="evenodd"/>
<path d="M187.5 196.5h13v.3h-13z" fill-rule="evenodd"/>
<path d="M200.1 196.5h.4v4.8h-.4z" fill-rule="evenodd"/>
<path d="M23.2 201.3h.3v7.8h-.3z" fill-rule="evenodd"/>
<path d="M23.2 201.3h10.5v.3h-10.5z" fill-rule="evenodd"/>
<path d="M23.2 209.1h.3v7.8h-.3z" fill-rule="evenodd"/>
<path d="M23.2 216.9h.3v4.7h-.3z" fill-rule="evenodd"/>
<path d="M23.2 216.9h10.5v.3h-10.5z" fill-rule="evenodd"/>
<path d="M33.7 201.3h71.4v.3h-71.4z" fill-rule="evenodd"/>
<path d="M33.7 216.9h71.4v.3h-71.4z" fill-rule="evenodd"/>
<path d="M105.2 201.3h.3v7.8h-.3z" fill-rule="evenodd"/>
<path d="M105.2 201.3h25.3v.3h-25.3z" fill-rule="evenodd"/>
<path d="M105.2 209.1h.3v7.8h-.3z" fill-rule="evenodd"/>
<path d="M105.2 216.9h.3v4.7h-.3z" fill-rule="evenodd"/>
<path d="M105.2 216.9h25.3v.3h-25.3z" fill-rule="evenodd"/>
<path d="M130.5 201.3h.3v7.8h-.3z" fill-rule="evenodd"/>
<path d="M130.5 201.3h25.3v.3h-25.3z" fill-rule="evenodd"/>
<path d="M130.5 209.1h.3v7.8h-.3z" fill-rule="evenodd"/>
<path d="M130.5 209.1h25.3v.3h-25.3z" fill-rule="evenodd"/>
<path d="M130.5 216.9h25.3v.3h-25.3z" fill-rule="evenodd"/>
<path d="M155.8 201.3h.3v7.8h-.3z" fill-rule="evenodd"/>
<path d="M155.8 201.3h10.5v.3h-10.5z" fill-rule="evenodd"/>
<path d="M155.8 209.1h.3v7.8h-.3z" fill-rule="evenodd"/>
<path d="M155.8 209.1h10.5v.3h-10.5z" fill-rule="evenodd"/>
<path d="M155.8 216.9h.3v4.7h-.3z" fill-rule="evenodd"/>
<path d="M155.8 216.9h10.5v.3h-10.5z" fill-rule="evenodd"/>
<path d="M166.4 201.3h10.5v.3h-10.5z" fill-rule="evenodd"/>
<path d="M166.4 209.1h10.5v.3h-10.5z" fill-rule="evenodd"/>
<path d="M166.4 216.9h10.5v.3h-10.5z" fill-rule="evenodd"/>
<path d="M176.9 201.3h10.6v.3h-10.6z" fill-rule="evenodd"/>
<path d="M176.9 209.1h10.6v.3h-10.6z" fill-rule="evenodd"/>
<path d="M176.9 216.9h10.6v.3h-10.6z" fill-rule="evenodd"/>
<path d="M187.5 201.3h.3v7.8h-.3z" fill-rule="evenodd"/>
<path d="M187.5 201.3h13v.3h-13z" fill-rule="evenodd"/>
<path d="M187.5 209.1h.3v7.8h-.3z" fill-rule="evenodd"/>
<path d="M187.5 216.9h.3v4.7h-.3z" fill-rule="evenodd"/>
<path d="M187.5 216.9h13v.3h-13z" fill-rule="evenodd"/>
<path d="M200.1 201.3h.4v7.8h-.4z" fill-rule="evenodd"/>
<path d="M200.1 209.1h.4v7.8h-.4z" fill-rule="evenodd"/>
<path d="M200.1 216.9h.4v4.7h-.4z" fill-rule="evenodd"/>
<path d="M23.2 221.6h.3v4.8h-.3z" fill-rule="evenodd"/>
<path d="M23.2 221.6h10.5v.4h-10.5z" fill-rule="evenodd"/>
<path d="M23.2 226.4h.3v5.2h-.3z" fill-rule="evenodd"/>
<path d="M23.2 226.4h10.5v.3h-10.5z" fill-rule="evenodd"/>
<path d="M23.2 231.2h10.5v.4h-10.5z" fill-rule="evenodd"/>
<path d="M33.7 221.6h71.4v.4h-71.4z" fill-rule="evenodd"/>
<path d="M33.7 226.4h71.4v.3h-71.4z" fill-rule="evenodd"/>
<path d="M33.7 231.2h71.4v.4h-71.4z" fill-rule="evenodd"/>
<path d="M105.2 221.6h.3v4.8h-.3z" fill-rule="evenodd"/>
<path d="M105.2 226.4h.3v5.2h-.3z" fill-rule="evenodd"/>
<path d="M105.2 226.4h25.3v.3h-25.3z" fill-rule="evenodd"/>
<path d="M105.2 231.2h25.3v.4h-25.3z" fill-rule="evenodd"/>
<path d="M130.5 226.4h25.3v.3h-25.3z" fill-rule="evenodd"/>
<path d="M130.5 231.2h25.3v.4h-25.3z" fill-rule="evenodd"/>
<path d="M155.8 221.6h.3v4.8h-.3z" fill-rule="evenodd"/>
<path d="M155.8 221.6h10.5v.4h-10.5z" fill-rule="evenodd"/>
<path d="M155.8 226.4h.3v5.2h-.3z" fill-rule="evenodd"/>
<path d="M155.8 226.4h10.5v.3h-10.5z" fill-rule="evenodd"/>
<path d="M155.8 231.2h10.5v.4h-10.5z" fill-rule="evenodd"/>
<path d="M166.4 221.6h10.5v.4h-10.5z" fill-rule="evenodd"/>
<path d="M166.4 226.4h10.5v.3h-10.5z" fill-rule="evenodd"/>
<path d="M166.4 231.2h10.5v.4h-10.5z" fill-rule="evenodd"/>
<path d="M176.9 221.6h10.6v.4h-10.6z" fill-rule="evenodd"/>
<path d="M176.9 226.4h10.6v.3h-10.6z" fill-rule="evenodd"/>
<path d="M176.9 231.2h10.6v.4h-10.6z" fill-rule="evenodd"/>
<path d="M187.5 221.6h.3v4.8h-.3z" fill-rule="evenodd"/>
<path d="M187.5 226.4h.3v5.2h-.3z" fill-rule="evenodd"/>
<path d="M187.5 226.4h13v.3h-13z" fill-rule="evenodd"/>
<path d="M187.5 231.2h13v.4h-13z" fill-rule="evenodd"/>
<path d="M200.1 221.6h.4v4.8h-.4z" fill-rule="evenodd"/>
<path d="M200.1 226.4h.4v5.2h-.4z" fill-rule="evenodd"/>
</g>
<path d="M194.9 227.2h3.5" fill="none" stroke="#000" stroke-width=".36"/>
<g font-size="4.9">
<text x="124.1" y="9.9">TL061, TL061A, TL061B, TL062, TL062A</text>
<text x="138.1" y="14.8">TL062B, TL064, TL064A, TL064B</text>
<text x="94.2" y="19.8">LOW-POWER JFET-INPUT OPERATIONAL AMPLIFIERS</text>
</g>
<g font-size="4.2">
<text x="84.9" y="30.2">±15 V (unless otherwise noted)</text>
<text x="85.8" y="194.2">±15 V, T</text>
</g>
<g font-size="3.9">
<text x="23.2" y="30.2">electrical characteristics, V</text>
<text x="23.2" y="194.2">operating characteristics, V</text>
</g>
<g font-size="3.5">
<text x="73.3" y="31.2">CC± =</text>
<text x="74.2" y="195.1">CC± =</text>
<text x="100" y="195.1">A = 25°C</text>
<text x="120.7" y="229.9">,</text>
<text x="112.7" y="271">•</text>
</g>
<g font-size="2.8">
<text x="39.6" y="40.4">PARAMETER</text>
<text x="85.3" y="40.6">TEST CONDITIONS†</text>
<text x="134.6" y="36">TL061M</text>
<text x="134.6" y="39.6">TL062M</text>
<text x="166.3" y="37.9">TL064M</text>
<text x="190.5" y="40.4">UNIT</text>
<text x="128.1" y="44.5">MIN</text>
<text x="138.3" y="44.5">TYP</text>
<text x="148.1" y="44.5">MAX</text>
<text x="159.8" y="44.5">MIN</text>
<text x="170" y="44.5">TYP</text>
<text x="179.8" y="44.5">MAX</text>
<text x="25.6" y="51.6">VIO</text>
<text x="41.4" y="51.6">Input offset voltage</text>
<text x="76.2" y="49.9">VO = 0,,</text>
<text x="76.2" y="53.4">RS = 50 Ω</text>
<text x="78.1" y="50.6">O</text>
<text x="95.9" y="49.3">TA = 25°C</text>
<text x="142.3" y="49.3">3</text>
<text x="152.8" y="49.3">6</text>
<text x="173.9" y="49.3">3</text>
<text x="184.5" y="49.3">9</text>
<text x="191.6" y="51.6">mV</text>
<text x="23.9" y="59.5">α</text>
<text x="41.4" y="58.8">Temperature coefficient</text>
<text x="76.2" y="58.8">VO = 0, RS = 50 Ω,</text>
<text x="95.9" y="54">TA = –55°C to 125°C</text>
<text x="152.8" y="54">9</text>
<text x="182.9" y="54">15</text>
<text x="41.4" y="62.3">of input offset voltage</text>
<text x="76.2" y="62.3">TA = –55°C to 125°C</text>
<text x="140.7" y="60.6">10</text>
<text x="172.4" y="60.6">10</text>
<text x="190" y="60.6">µV/°C</text>
<text x="25.6" y="72">IIO</text>
<text x="41.4" y="72">Input offset current</text>
<text x="76.2" y="72">VO = 0</text>
<text x="95.9" y="67.3">TA = 25°C</text>
<text x="95.9" y="72">TA = –55°C</text>
<text x="142.3" y="67.3">5</text>
<text x="149.7" y="67.3">100</text>
<text x="150.2" y="72">20*</text>
<text x="173.9" y="67.3">5</text>
<text x="181.4" y="67.3">100</text>
<text x="181.8" y="72">20*</text>
<text x="192" y="67.3">pA</text>
<text x="95.9" y="76.7">TA = 125°C</text>
<text x="151.3" y="76.7">20</text>
<text x="182.9" y="76.7">20</text>
<text x="192" y="74.4">nA</text>
<text x="95.9" y="81.5">TA = 25°C</text>
<text x="140.7" y="81.5">30</text>
<text x="149.7" y="81.5">200</text>
<text x="172.4" y="81.5">30</text>
<text x="181.4" y="81.5">200</text>
<text x="192" y="81.5">pA</text>
<text x="25.6" y="86.2">IIB</text>
<text x="41.4" y="86.6">Input bias current‡</text>
<text x="63.2" y="85.9">‡</text>
<text x="76.2" y="86.2">VO = 0</text>
<text x="95.9" y="86.2">TA = –55°C</text>
<text x="150.2" y="86.2">50*</text>
<text x="181.8" y="86.2">50*</text>
<text x="192" y="88.6">nA</text>
<text x="95.9" y="91">TA = 125°C</text>
<text x="139.1" y="95.8">–12</text>
<text x="151.3" y="91">50</text>
<text x="170.8" y="95.8">–12</text>
<text x="182.9" y="91">50</text>
<text x="25.6" y="99.3">VICR</text>
<text x="41.4" y="97.4">Common-mode</text>
<text x="41.4" y="101">input voltage range</text>
<text x="76.2" y="99.3">TA = 25°C</text>
<text x="126.4" y="99.3">±11.5</text>
<text x="141.5" y="99.3">to</text>
<text x="158.1" y="99.3">±11.5</text>
<text x="173.2" y="99.3">to</text>
<text x="192.8" y="99.3">V</text>
<text x="76.2" y="107.6">RL = 10 kΩ,</text>
<text x="95.9" y="107.6">TA = 25°C</text>
<text x="128.6" y="107.6">±10</text>
<text x="136.8" y="107.6">±13.5</text>
<text x="140.7" y="102.8">15</text>
<text x="160.3" y="107.6">±10</text>
<text x="168.5" y="107.6">±13.5</text>
<text x="172.4" y="102.8">15</text>
<text x="25.6" y="110">VOM</text>
<text x="41.4" y="108.3">Maximum peak output</text>
<text x="41.4" y="111.8">voltage swing</text>
<text x="76.2" y="112.4">RL ≥ 10 kΩ,</text>
<text x="95.9" y="112.4">TA = –55°C to 125°C</text>
<text x="128.6" y="112.4">±10</text>
<text x="160.3" y="112.4">±10</text>
<text x="192.8" y="110">V</text>
<text x="25.6" y="119.5">AVD</text>
<text x="41.4" y="117.8">Large-signal differential</text>
<text x="45.5" y="117.8">g</text>
<text x="51.6" y="117.8">g</text>
<text x="76.2" y="117.8">VO = ±10 V,,</text>
<text x="78.1" y="118.5">O</text>
<text x="95.9" y="117.1">TA = 25°C</text>
<text x="131.7" y="117.1">4</text>
<text x="142.3" y="117.1">6</text>
<text x="163.4" y="117.1">4</text>
<text x="173.9" y="117.1">6</text>
<text x="190.3" y="119.5">V/mV</text>
<text x="41.4" y="121.3">voltage amplification</text>
<text x="76.2" y="121.3">RL ≥ 10 kΩ</text>
<text x="95.9" y="121.9">TA = –55°C to 125°C</text>
<text x="131.7" y="121.9">4</text>
<text x="163.4" y="121.9">4</text>
<text x="25.6" y="126.6">B1</text>
<text x="25.6" y="131.4">ri</text>
<text x="41.4" y="126.6">Unity-gain bandwidth</text>
<text x="41.4" y="131.4">Input resistance</text>
<text x="76.2" y="126.6">RL = 10 kΩ,</text>
<text x="76.2" y="131.4">TA = 25°C</text>
<text x="95.9" y="126.6">TA = 25°C</text>
<text x="137.6" y="131.4">1012</text>
<text x="169.3" y="131.4">1012</text>
<text x="190.9" y="126.6">MHz</text>
<text x="192.7" y="131.4">Ω</text>
<text x="41.4" y="136.2">Common-mode</text>
<text x="76.2" y="136.2">VIC= VICRmin, VO = 0,</text>
<text x="25.6" y="138.1">CMRR</text>
<text x="41.4" y="139.7">rejection ratio</text>
<text x="76.2" y="139.7">RS = 50 Ω, TA = 25°C</text>
<text x="130.1" y="138.1">80</text>
<text x="140.7" y="138.1">86</text>
<text x="161.8" y="138.1">80</text>
<text x="172.4" y="138.1">86</text>
<text x="192" y="138.1">dB</text>
<text x="25.6" y="146.6">kSVR</text>
<text x="41.4" y="144.7">Supply-voltage rejection</text>
<text x="41.4" y="148.2">ratio (∆VCC±/∆VIO)</text>
<text x="76.2" y="144.7">VCC= ±9 V to ±15 V, VO = 0,</text>
<text x="76.2" y="148.2">RS = 50 Ω, TA = 25°C</text>
<text x="130.1" y="146.6">80</text>
<text x="140.7" y="146.6">95</text>
<text x="161.8" y="146.6">80</text>
<text x="172.4" y="146.6">95</text>
<text x="192" y="146.6">dB</text>
<text x="25.6" y="155.1">PD</text>
<text x="41.4" y="153.2">Total power dissipation</text>
<text x="76.2" y="153.2">VO = 0,</text>
<text x="95.9" y="153.2">TA = 25°C,</text>
<text x="142.3" y="155.1">6</text>
<text x="150.5" y="155.1">7.5</text>
<text x="173.9" y="155.1">6</text>
<text x="182.2" y="155.1">7.5</text>
<text x="191.3" y="155.1">mW</text>
<text x="41.4" y="156.7">(each amplifier)</text>
<text x="41.4" y="161.7">Supply current</text>
<text x="76.2" y="156.7">No load</text>
<text x="76.2" y="161.7">VO = 0,</text>
<text x="95.9" y="161.7">TA = 25°C,</text>
<text x="25.6" y="163.6">ICC</text>
<text x="41.4" y="165.2">(each amplifier)</text>
<text x="76.2" y="165.2">No load</text>
<text x="139.1" y="163.6">200</text>
<text x="149.7" y="163.6">250</text>
<text x="170.8" y="163.6">200</text>
<text x="181.4" y="163.6">250</text>
<text x="192" y="163.6">µA</text>
<text x="25.6" y="170.2">VO1/VO2</text>
<text x="41.4" y="170.2">Crosstalk attenuation</text>
<text x="76.2" y="170.2">AVD = 100,</text>
<text x="95.9" y="170.2">TA = 25°C</text>
<text x="139.1" y="170.2">120</text>
<text x="170.8" y="170.2">120</text>
<text x="192" y="170.2">dB</text>
<text x="23.2" y="175.1">* This parameter is not production tested.</text>
<text x="23.2" y="177.9">† All characteristics are measured under open-loop conditions with zero common-mode voltage, unless otherwise specified.</text>
<text x="23.2" y="181.4">‡ Input bias currents of an FET-input operational amplifier are normal junction reverse currents, which are temperature sensitive, as shown in</text>
<text x="25.3" y="185.6">Figure 15. Pulse techniques are used to maintain the junction temperature as close to the ambient temperature as possible.</text>
<text x="55.2" y="200">PARAMETER</text>
<text x="117.6" y="200">TEST CONDITIONS</text>
<text x="159.8" y="200">MIN</text>
<text x="170" y="200">TYP</text>
<text x="179.8" y="200">MAX</text>
<text x="190.5" y="200">UNIT</text>
<text x="107.6" y="205.1">VI = 10 V,</text>
<text x="107.6" y="208.6">CL = 100 pF,,</text>
<text x="109.6" y="209.3">L</text>
<text x="131.8" y="206.3">C and I suffix</text>
<text x="161.1" y="206.3">1.5</text>
<text x="171.6" y="206.3">3.5</text>
<text x="25.6" y="210.2">SR</text>
<text x="35.1" y="210.2">Slew rate at unity gain (see Note 5)</text>
<text x="107.6" y="212.1">RL = 10 kΩ,</text>
<text x="107.6" y="215.7">See Figure 1</text>
<text x="131.8" y="214.1">M suffix</text>
<text x="163.4" y="214.1">2</text>
<text x="171.6" y="214.1">3.5</text>
<text x="190.9" y="210.2">V/µs</text>
<text x="25.6" y="220.4">tr</text>
<text x="35.1" y="220.4">Rise time</text>
<text x="107.6" y="221">VII = 20 V,,</text>
<text x="131.8" y="221">RL = 10 kΩ,,</text>
<text x="133.9" y="221.7">L</text>
<text x="171.6" y="220.4">0.2</text>
<text x="35.1" y="225.1">Overshoot factor</text>
<text x="107.6" y="224.6">CL = 100 pF,</text>
<text x="131.8" y="224.6">See Figure 1</text>
<text x="169.9" y="225.1">10%</text>
<text x="192.2" y="222.7">µs</text>
<text x="25.6" y="229.9">Vn</text>
<text x="35.1" y="229.9">Equivalent input noise voltage</text>
<text x="107.6" y="229.9">RS = 20 Ω</text>
<text x="131.8" y="229.9">f = 1 kHz</text>
<text x="172.4" y="229.9">42</text>
<text x="189.1" y="229.9">nV/√Hz</text>
<text x="23.2" y="234.8">NOTE 5:</text>
<text x="36.6" y="234.8">Slew rate at –55°C to 125°C is 0.7 V/µs min.</text>
<text x="199.2" y="270.8">7</text>
</g>
<text font-size="2.5" x="139.1" y="22.7">SLOS078G – NOVEMBER 1978 – REVISED MAY 2002</text>
<g font-size="2.1">
<text x="25.8" y="60.3">V</text>
<text x="27.3" y="61.4">IO</text>
<text x="85.3" y="271">POST OFFICE BOX 655303</text>
<text x="114.9" y="271">DALLAS, TEXAS 75265</text>
</g>
</svg>
